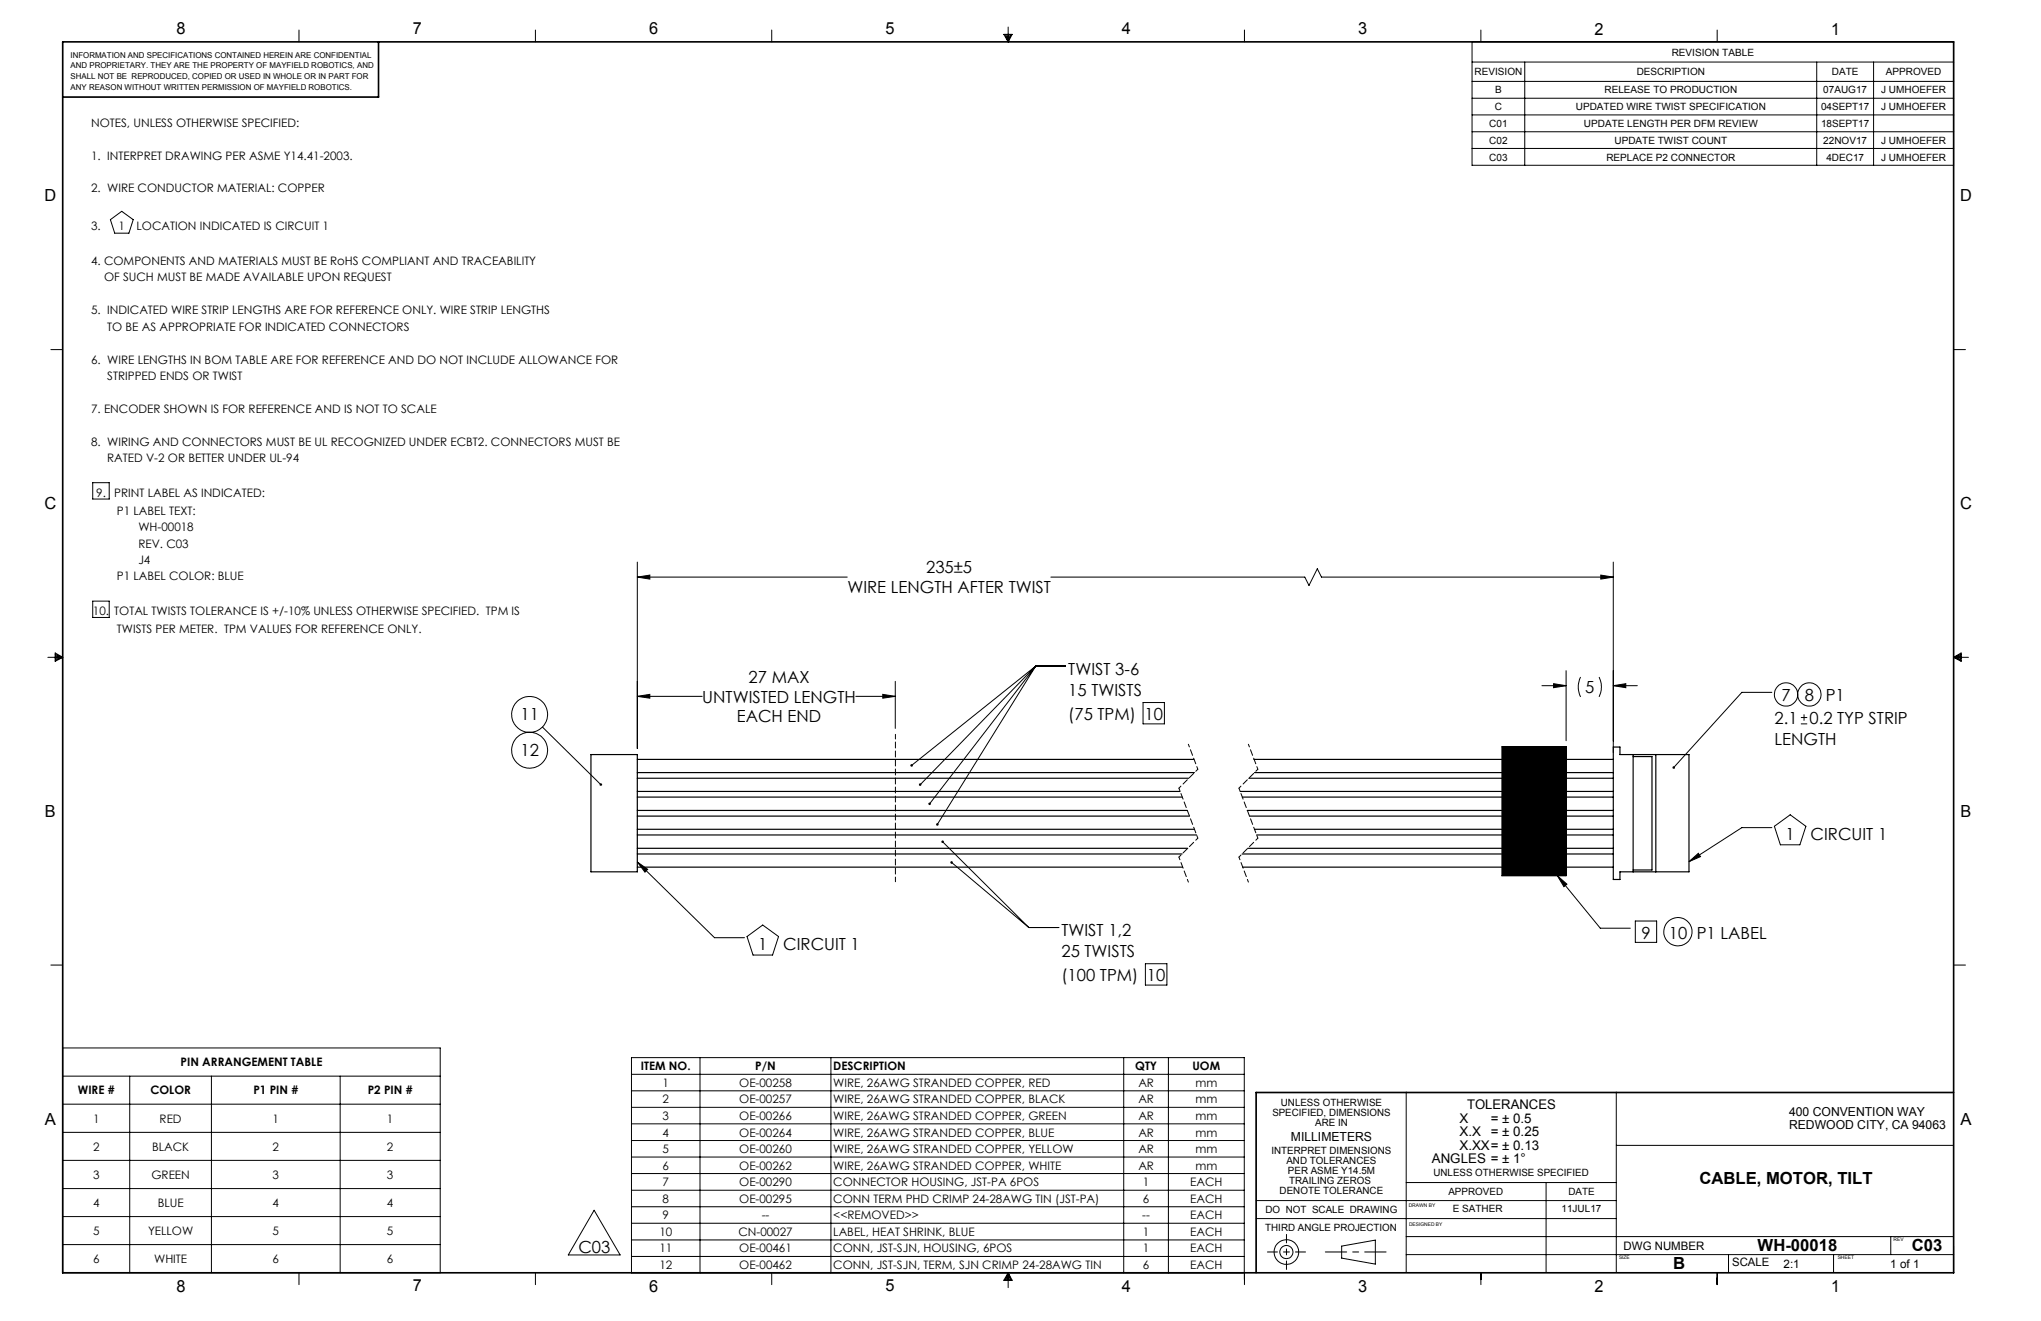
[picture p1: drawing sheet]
<svg xmlns="http://www.w3.org/2000/svg" width="432mm" height="279mm" viewBox="0 0 432 279" stroke-linecap="round" stroke-linejoin="round" font-family="sans-serif">
<g fill="none" stroke="#000" stroke-width=".21">
<path d="M63.3 6.4v2.5M113.3 6.4v2.5M163.3 6.4v2.5M212.4 7.3h1.7l-.8 1.6zM212.7 7.3l.6 1.6M213 7.3l.3 1.6M213.3 5.7v3.2M213.5 7.3l-.2 1.6M213.9 7.3l-.6 1.6M263.3 6.4v2.5M311.4 8.9h101.9v26.1h-101.9zM311.4 13.1h101.9"/>
<path d="M311.4 17.2h101.9M313.3 6.4v2.5M322.6 13.1v21.9M363.3 6.4v2.5M384.4 13.1v21.9M396.4 13.1v21.9M311.4 20.8h101.9M311.4 24.3h101.9M311.4 27.9h101.9M311.4 31.4h101.9M23.4 46.5l2.4-1.8 2.4 1.8-.9 2.8h-3zM10.8 73.9h2.5"/>
<path d="M413.3 73.9h2.5M19.6 102.1h3.5v3.5h-3.5zM134.8 118.9v39.4M341.3 118.9v40.3M10.1 139h3.2M11.7 138.1l1.6 .9-1.6 .9zM11.7 138.4l1.6 .6M11.7 138.7l1.6 .3M13.3 139l-1.6 .6M13.3 139l-1.6 .3M19.6 127.1h3.5v3.5h-3.5zM134.8 122.1l2.7-.5v.9z"/>
<path d="M134.8 122.1h44.4M222.3 122.1h53.7l.9 1.7 1.8-3.5 .9 1.8h61.7M338.7 121.6l2.6 .5-2.6 .4zM413.3 139h3.2M413.3 139l1.6-.9v1.8zM413.3 139l1.6 .6M413.3 139l1.6 .3M414.9 138.4l-1.6 .6M414.9 138.7l-1.6 .3M114.8 153.8l12.3 12.1M134.8 147.3l2.7-.4v.8zM134.8 147.3h13.8"/>
<path d="M181 147.3h8.4M186.8 146.9l2.6 .4-2.6 .4zM189.4 144.1v10M219.1 140.9h6.3M219.1 140.9l-20.8 33.5M219.1 140.9l-22.4 29.1M219.1 140.9l-24.4 25M219.1 140.9l-26.2 21M241.8 148.6h4.5v4.5h-4.5zM317.7 157.9h13.6v27.3h-13.6zM326.2 145h5.1M328.7 144.6l2.6 .4-2.6 .5z"/>
<path d="M331.3 141.9v14.8M334.4 143.2l-.1 .3a4.8 4.8 0 0 0 .1 3.9M338.3 143.2a4.7 4.7 0 0 1 0 4.2M341.3 145l2.7-.4v.9zM341.3 145h5.1M374.9 146.4h-6.4l-14.4 15.9M381 153.1h1.3M381 151.8h1.3M381.7 151.1v1.3M199.4 178l18.3 18.2M374.9 175h-6.4l-11.2 7.2M375.4 174.8l3.3-2.5 3.4 2.5-1.3 3.9h-4.1z"/>
<path d="M134.8 182.3l16.4 16h6.3M134.8 182.3l2.2 1.6-.5 .6zM158 198.1l3.4-2.4 3.3 2.4-1.3 3.9h-4.1zM201.3 182.4l16.4 13.8M217.7 196.2h6.3M329.5 185.2l2 1.8-.6 .5zM329.5 185.2l9.1 11.1h6.3M346 194.8h4.5v4.5h-4.5zM357.3 182.2l2-1.7 .5 .7zM10.8 204.1h2.5M242.3 203.8h4.6v4.6h-4.6zM413.3 204.1h2.5"/>
<path d="M13.3 221.7h79.8v47.5h-79.8zM13.3 227.6h79.8M13.3 233.5h79.8M13.3 239.5h79.8M27.4 227.6v41.6M44.7 227.6v41.6M72 227.6v41.6M133.6 223.7h129.6v45.5h-129.6zM133.6 227.2h129.6M133.6 230.7h129.6M133.6 234.2h129.6M133.6 237.7h129.6"/>
<path d="M148.1 223.7v45.5M175.8 223.7v45.5M237.7 223.7v45.5M247.2 223.7v45.5M297.5 231.1v38.1M341.9 231.1v38.1M13.3 245.4h79.8M13.3 251.4h79.8M13.3 257.3h79.8M125.7 256l5.5 9.4h-11zM133.6 241.2h129.6M133.6 244.7h129.6"/>
<path d="M133.6 248.2h129.6M133.6 251.7h129.6M133.6 255.2h129.6M133.6 258.7h129.6M265.7 257.7h76.2M265.7 253.9h76.2M297.5 250.1h44.4M327.1 250.1v19.1M341.9 242.3h71.4M13.3 263.2h79.8M63.3 269.2v2.5M113.3 269.2v2.5"/>
<path d="M133.6 262.3h129.6M133.6 265.7h129.6M163.3 269.2v2.5M213.3 269.2v3.1M213.3 269.2l.8 1.6h-1.7zM213.3 269.2l-.6 1.6M213.3 269.2l-.3 1.6M213.3 269.2l.6 1.6M213.3 269.2l.2 1.6M263.3 269.2v2.5M283.8 263.6l7.2-1.3v5.1l-7.2-1.3zM297.5 265.4h115.8"/>
<path d="M297.5 261.5h115.8M313.3 269.2v2.5M363.3 269.2v2.5M365.7 265.4v3.8M387.9 265.4v3.8M400 261.5v3.9M413.3 263.6v5.6"/>
<circle cx="112" cy="158.7" r="3.8"/>
<circle cx="112.1" cy="151.1" r="3.8"/>
<circle cx="377.8" cy="146.9" r="2.47"/>
<circle cx="382.8" cy="146.9" r="2.47"/>
<circle cx="355" cy="197.1" r="2.98"/>
<circle cx="272.2" cy="264.8" r="2.6"/>
<circle cx="272.2" cy="264.8" r="1.38"/>
</g>
<path d="M251.4 157.4l2 5.3M264.1 157.4l2 5.3M249.4 166.7l4 10.6M253.4 162.7l-4 4M253.4 177.3l-4 4M262.1 166.7l4 10.6M266.1 162.7l-4 4M266.1 177.3l-4 4M249.4 181.3l2 5.3M262.1 181.3l2 5.3" fill="none" stroke="#000" stroke-width=".21" stroke-dasharray="1.3 .6" stroke-dashoffset=".7"/>
<path d="M293.2 264.8h-12.8" fill="none" stroke="#000" stroke-width=".21" stroke-dasharray="15.2 1.3 1.3 1.3" stroke-dashoffset="10.7"/>
<path d="M276.2 264.8h-8.1" fill="none" stroke="#000" stroke-width=".21" stroke-dasharray="15.2 1.3 1.3 1.3" stroke-dashoffset="13.1"/>
<path d="M272.2 268.5v-7.4" fill="none" stroke="#000" stroke-width=".21" stroke-dasharray="15.2 1.3 1.3 1.3" stroke-dashoffset="13.4"/>
<path d="M13.3 8.9h400v260.3h-400zM80.1 8.9v11.6h-66.8M413.3 231.1h-147.6v38.1" fill="none" stroke="#000" stroke-width=".35"/>
<path d="M189.4 155.3v31.2" fill="none" stroke="#000" stroke-width=".21" stroke-dasharray="1.3 .6" stroke-dashoffset=".3"/>
<g fill="#000">
<path d="M126.9 165.8l.2-.1a.27 .27 0 0 1 .3 .1 .27 .27 0 0 1-.1 .3l-.2-.2 .2 .2-.1 .1a.26 .26 0 0 1-.3-.1 .26 .26 0 0 1 0-.3z"/>
<path d="M134.8 122.1l2.7-.5v.9zM338.7 121.6l2.6 .5-2.6 .4zM186.8 146.9l2.6 .4-2.6 .4zM134.8 147.3l2.7-.4v.8zM328.7 144.6l2.6 .4-2.6 .5zM341.3 145l2.7-.4v.9z"/>
<path d="M134.8 182.3l2.2 1.6-.5 .6zM198 174.3l.2 .3 .1-.2-.1 .2a.28 .28 0 0 0 .4-.1 .28 .28 0 0 0-.2-.4 .28 .28 0 0 0-.4 .2zM196.5 169.8v.4l.2-.2-.2 .2a.28 .28 0 0 0 .4 0 .28 .28 0 0 0 0-.4 .28 .28 0 0 0-.4 0zM194.5 165.7v.5l.2-.3-.2 .3a.28 .28 0 0 0 .4-.1 .28 .28 0 0 0 0-.3 .28 .28 0 0 0-.4-.1zM192.7 161.7v.4l.2-.2-.2 .2a.28 .28 0 0 0 .4 0 .28 .28 0 0 0 0-.4 .28 .28 0 0 0-.4 0zM201.1 182.2a.28 .28 0 0 0 .2 .5 .28 .28 0 0 0 .3-.3 .28 .28 0 0 0-.4-.2l.1 .2zM199.2 177.9a.27 .27 0 0 0 .1 .4 .27 .27 0 0 0 .4-.3 .27 .27 0 0 0-.5-.2l.2 .2zM353.9 162.1v.5l.2-.3-.2 .3a.28 .28 0 0 0 .4-.1 .28 .28 0 0 0 0-.3 .28 .28 0 0 0-.4-.1zM357.3 182.2l2-1.7 .5 .7zM329.5 185.2l2 1.8-.6 .5z"/>
</g>
<g fill="none" stroke="#000" stroke-width=".25">
<path d="M125 159.6h9.8v24.8h-9.8zM341.3 158h1.4v1.6h14.6v24.8h-14.6v1.6h-1.4zM345.5 159.6v24.8M350.3 159.6v24.8M134.8 163.4h117.9M134.8 160.6h117.8M134.8 167.4h114.9M134.8 164.6h116.7M134.8 171.4h116.4M134.8 168.6h115.3M134.8 175.4h117.9M134.8 172.6h116.8"/>
<path d="M134.8 179.4h116.5M134.8 176.6h118.4M262.4 167.4h78.9M262.8 168.6h78.5M263.9 171.4h77.4M264 179.4h77.3M264.2 164.6h77.1M264.3 172.6h77M265.3 160.6h76M265.4 163.4h75.9M265.4 175.4h75.9M265.9 176.6h75.4"/>
<path d="M345.5 160h4v24h-4M134.8 183.4h115.4M134.8 180.6h115.3M262.8 180.6h78.5M262.9 183.4h78.4"/>
</g>
<path d="M317.7 157.9h13.6v27.3h-13.6z" fill-rule="evenodd" fill="#000"/>
<g font-size="3.5">
<text x="37.3" y="7.3">8</text>
<text x="87.3" y="7.3">7</text>
<text x="137.3" y="7.3">6</text>
<text x="187.3" y="7.3">5</text>
<text x="237.3" y="7.3">4</text>
<text x="287.4" y="7.3">3</text>
<text x="337.4" y="7.3">2</text>
<text x="387.4" y="7.3">1</text>
<text x="9.4" y="42.5">D</text>
<text x="414.7" y="42.5">D</text>
<text x="9.4" y="107.6">C</text>
<text x="414.7" y="107.7">C</text>
<text x="179.3" y="125.5">WIRE LENGTH AFTER TWIST</text>
<text x="195.9" y="121.3">235±5</text>
<text x="226" y="142.7">TWIST 3-6</text>
<text x="148.6" y="148.6">UNTWISTED LENGTH</text>
<text x="158.4" y="144.4">27 MAX</text>
<text x="226" y="147.3">15 TWISTS</text>
<text x="335.4" y="146.6">5</text>
<text x="376.9" y="148.4">7</text>
<text x="381.8" y="148.4">8 P1</text>
<text x="110.1" y="152.4">11</text>
<text x="155.9" y="152.8">EACH END</text>
<text x="226" y="152.3">(75 TPM)</text>
<text x="242.2" y="152.3">10</text>
<text x="375.4" y="153.1">2.1</text>
<text x="382.8" y="153.1">0.2 TYP STRIP</text>
<text x="110.1" y="159.9">12</text>
<text x="375.4" y="157.6">LENGTH</text>
<text x="9.5" y="172.7">B</text>
<text x="414.8" y="172.8">B</text>
<text x="377.8" y="177.6">1</text>
<text x="383.1" y="177.6">CIRCUIT 1</text>
<text x="224.6" y="198">TWIST 1,2</text>
<text x="160.4" y="201">1</text>
<text x="165.7" y="201">CIRCUIT 1</text>
<text x="224.6" y="202.5">25 TWISTS</text>
<text x="347.3" y="198.5">9</text>
<text x="353.1" y="198.5">10 P1 LABEL</text>
<text x="224.6" y="207.6">(100 TPM)</text>
<text x="242.7" y="207.6">10</text>
<text x="9.5" y="237.9">A</text>
<text x="414.8" y="237.9">A</text>
<text x="359.5" y="250.5">CABLE, MOTOR, TILT</text>
<text x="122.4" y="264.9">C03</text>
<text x="354" y="268.5">B</text>
<text x="371.8" y="264.7">WH-00018</text>
<text x="404.5" y="264.6">C03</text>
<text x="37.3" y="273.2">8</text>
<text x="87.3" y="273.1">7</text>
<text x="137.3" y="273.2">6</text>
<text x="187.3" y="273.1">5</text>
<text x="237.3" y="273.2">4</text>
<text x="287.4" y="273.2">3</text>
<text x="337.4" y="273.2">2</text>
<text x="387.4" y="273.2">1</text>
</g>
<g font-size="2.8">
<text x="308.8" y="237.5">X</text>
<text x="310.4" y="234.6">TOLERANCES</text>
<text x="315.4" y="237.5">= ± 0.5</text>
<text x="308.8" y="243.2">X.XX= ± 0.13</text>
<text x="308.8" y="240.3">X.X</text>
<text x="315.4" y="240.3">= ± 0.25</text>
<text x="302.9" y="246.1">ANGLES = ± 1°</text>
</g>
<g font-size="2.6">
<text x="378.5" y="238.9">REDWOOD CITY, CA 94063</text>
<text x="378.5" y="236.1">400 CONVENTION WAY</text>
<text x="273.1" y="241.4">MILLIMETERS</text>
</g>
<g font-size="2.5">
<text x="19.3" y="26.8">NOTES, UNLESS OTHERWISE SPECIFIED:</text>
<text x="19.3" y="33.8">1. INTERPRET DRAWING PER ASME Y14.41-2003.</text>
<text x="19.3" y="40.7">2. WIRE CONDUCTOR MATERIAL: COPPER</text>
<text x="19.3" y="48.7">3.</text>
<text x="25.1" y="48.7">1</text>
<text x="28.9" y="48.7">LOCATION INDICATED IS CIRCUIT 1</text>
<text x="19.3" y="56.1">4. COMPONENTS AND MATERIALS MUST BE RoHS COMPLIANT AND TRACEABILITY</text>
<text x="22" y="59.5">OF SUCH MUST BE MADE AVAILABLE UPON REQUEST</text>
<text x="19.3" y="66.5">5. INDICATED WIRE STRIP LENGTHS ARE FOR REFERENCE ONLY. WIRE STRIP LENGTHS</text>
<text x="22.7" y="69.9">TO BE AS APPROPRIATE FOR INDICATED CONNECTORS</text>
<text x="19.3" y="76.9">6. WIRE LENGTHS IN BOM TABLE ARE FOR REFERENCE AND DO NOT INCLUDE ALLOWANCE FOR</text>
<text x="22.7" y="80.4">STRIPPED ENDS OR TWIST</text>
<text x="19.3" y="87.3">7. ENCODER SHOWN IS FOR REFERENCE AND IS NOT TO SCALE</text>
<text x="19.3" y="94.2">8. WIRING AND CONNECTORS MUST BE UL RECOGNIZED UNDER ECBT2. CONNECTORS MUST BE</text>
<text x="22.7" y="97.7">RATED V-2 OR BETTER UNDER UL-94</text>
<text x="20.4" y="105">9.</text>
<text x="24.2" y="105">PRINT LABEL AS INDICATED:</text>
<text x="24.7" y="108.9">P1 LABEL TEXT:</text>
<text x="29.3" y="112.3">WH-00018</text>
<text x="29.3" y="115.8">REV. C03</text>
<text x="29.3" y="119.3">J4</text>
<text x="24.7" y="122.7">P1 LABEL COLOR: BLUE</text>
<text x="19.7" y="130.1">10.</text>
<text x="24.2" y="130.1">TOTAL TWISTS TOLERANCE IS +/-10% UNLESS OTHERWISE SPECIFIED. TPM IS</text>
<text x="24.7" y="133.9">TWISTS PER METER. TPM VALUES FOR REFERENCE ONLY.</text>
<text x="38.2" y="225.5">PIN ARRANGEMENT TABLE</text>
<text x="135.6" y="226.4">ITEM NO.</text>
<text x="159.8" y="226.4">P/N</text>
<text x="176.3" y="226.4">DESCRIPTION</text>
<text x="240.2" y="226.4">QTY</text>
<text x="252.3" y="226.4">UOM</text>
<text x="16.5" y="231.5">WIRE #</text>
<text x="31.8" y="231.5">COLOR</text>
<text x="53.6" y="231.5">P1 PIN #</text>
<text x="77.8" y="231.5">P2 PIN #</text>
<text x="140.2" y="229.9">1</text>
<text x="140.2" y="233.4">2</text>
<text x="156.4" y="229.9">OE-00258</text>
<text x="156.4" y="233.4">OE-00257</text>
<text x="176.3" y="229.9">WIRE, 26AWG STRANDED COPPER, RED</text>
<text x="176.3" y="233.4">WIRE, 26AWG STRANDED COPPER, BLACK</text>
<text x="240.8" y="229.9">AR</text>
<text x="240.8" y="233.4">AR</text>
<text x="252.9" y="229.9">mm</text>
<text x="252.9" y="233.4">mm</text>
<text x="19.7" y="237.4">1</text>
<text x="33.8" y="237.4">RED</text>
<text x="57.7" y="237.4">1</text>
<text x="81.9" y="237.4">1</text>
<text x="140.2" y="236.9">3</text>
<text x="156.4" y="236.9">OE-00266</text>
<text x="176.3" y="236.9">WIRE, 26AWG STRANDED COPPER, GREEN</text>
<text x="240.8" y="236.9">AR</text>
<text x="252.9" y="236.9">mm</text>
<text x="19.7" y="243.4">2</text>
<text x="32.2" y="243.4">BLACK</text>
<text x="57.7" y="243.4">2</text>
<text x="81.9" y="243.4">2</text>
<text x="140.2" y="240.4">4</text>
<text x="140.2" y="243.9">5</text>
<text x="156.4" y="240.4">OE-00264</text>
<text x="156.4" y="243.9">OE-00260</text>
<text x="176.3" y="240.4">WIRE, 26AWG STRANDED COPPER, BLUE</text>
<text x="176.3" y="243.9">WIRE, 26AWG STRANDED COPPER, YELLOW</text>
<text x="240.8" y="240.4">AR</text>
<text x="240.8" y="243.9">AR</text>
<text x="252.9" y="240.4">mm</text>
<text x="252.9" y="243.9">mm</text>
<text x="19.7" y="249.3">3</text>
<text x="32" y="249.3">GREEN</text>
<text x="57.7" y="249.3">3</text>
<text x="81.9" y="249.3">3</text>
<text x="140.2" y="247.4">6</text>
<text x="140.2" y="250.9">7</text>
<text x="156.4" y="247.4">OE-00262</text>
<text x="156.4" y="250.9">OE-00290</text>
<text x="176.3" y="247.4">WIRE, 26AWG STRANDED COPPER, WHITE</text>
<text x="176.3" y="250.9">CONNECTOR HOUSING, JST-PA 6POS</text>
<text x="240.8" y="247.4">AR</text>
<text x="241.8" y="250.9">1</text>
<text x="251.8" y="250.9">EACH</text>
<text x="252.9" y="247.4">mm</text>
<text x="19.7" y="255.3">4</text>
<text x="33.4" y="255.3">BLUE</text>
<text x="57.7" y="255.3">4</text>
<text x="81.9" y="255.3">4</text>
<text x="140.2" y="254.4">8</text>
<text x="140.2" y="257.9">9</text>
<text x="156.4" y="254.4">OE-00295</text>
<text x="161.1" y="257.9">--</text>
<text x="176.3" y="254.4">CONN TERM PHD CRIMP 24-28AWG TIN (JST-PA)</text>
<text x="176.3" y="257.9">&lt;&lt;REMOVED&gt;&gt;</text>
<text x="241.7" y="257.9">--</text>
<text x="241.8" y="254.4">6</text>
<text x="251.8" y="254.4">EACH</text>
<text x="251.8" y="257.9">EACH</text>
<text x="19.7" y="261.2">5</text>
<text x="31.3" y="261.2">YELLOW</text>
<text x="57.7" y="261.2">5</text>
<text x="81.9" y="261.2">5</text>
<text x="139.5" y="261.4">10</text>
<text x="156.2" y="261.4">CN-00027</text>
<text x="176.3" y="261.4">LABEL, HEAT SHRINK, BLUE</text>
<text x="241.8" y="261.4">1</text>
<text x="251.8" y="261.4">EACH</text>
<text x="19.7" y="267.1">6</text>
<text x="32.6" y="267.1">WHITE</text>
<text x="57.7" y="267.1">6</text>
<text x="81.9" y="267.1">6</text>
<text x="139.5" y="264.9">11</text>
<text x="139.5" y="268.4">12</text>
<text x="156.4" y="264.9">OE-00461</text>
<text x="156.4" y="268.4">OE-00462</text>
<text x="176.3" y="264.9">CONN, JST-SJN, HOUSING, 6POS</text>
<text x="176.3" y="268.4">CONN, JST-SJN, TERM, SJN CRIMP 24-28AWG TIN</text>
<text x="241.8" y="264.9">1</text>
<text x="241.8" y="268.4">6</text>
<text x="251.8" y="264.9">EACH</text>
<text x="251.8" y="268.4">EACH</text>
<text x="343.5" y="264.3">DWG NUMBER</text>
<text x="377.3" y="268.1">2:1</text>
<text x="399.9" y="268.1">1 of 1</text>
</g>
<text font-size="2.4" x="366.5" y="267.8">SCALE</text>
<g font-size="2.1">
<text x="353.7" y="11.8">REVISION TABLE</text>
<text x="312" y="15.9">REVISION</text>
<text x="346.3" y="15.9">DESCRIPTION</text>
<text x="387.6" y="15.9">DATE</text>
<text x="399" y="15.9">APPROVED</text>
<text x="316.3" y="23.3">C</text>
<text x="316.3" y="19.8">B</text>
<text x="333.4" y="23.3">UPDATED WIRE TWIST SPECIFICATION</text>
<text x="339.4" y="19.8">RELEASE TO PRODUCTION</text>
<text x="385.3" y="23.3">04SEPT17</text>
<text x="385.7" y="19.8">07AUG17</text>
<text x="398" y="19.8">J UMHOEFER</text>
<text x="398" y="23.3">J UMHOEFER</text>
<text x="315.1" y="26.9">C01</text>
<text x="335.1" y="26.9">UPDATE LENGTH PER DFM REVIEW</text>
<text x="385.3" y="26.9">18SEPT17</text>
<text x="315.1" y="30.4">C02</text>
<text x="315.1" y="34">C03</text>
<text x="339.9" y="34">REPLACE P2 CONNECTOR</text>
<text x="341.6" y="30.4">UPDATE TWIST COUNT</text>
<text x="385.7" y="30.4">22NOV17</text>
<text x="386.4" y="34">4DEC17</text>
<text x="398" y="30.4">J UMHOEFER</text>
<text x="398" y="34">J UMHOEFER</text>
<text x="269.2" y="236.1">SPECIFIED, DIMENSIONS</text>
<text x="271" y="234">UNLESS OTHERWISE</text>
<text x="278.2" y="238.3">ARE IN</text>
<text x="269" y="244">INTERPRET DIMENSIONS</text>
<text x="272.2" y="246.1">AND TOLERANCES</text>
<text x="272.5" y="248.2">PER ASME Y14.5M</text>
<text x="272.8" y="250.4">TRAILING ZEROS</text>
<text x="303.3" y="248.8">UNLESS OTHERWISE SPECIFIED</text>
<text x="267.7" y="256.6">DO NOT SCALE DRAWING</text>
<text x="270.7" y="252.5">DENOTE TOLERANCE</text>
<text x="306.4" y="252.7">APPROVED</text>
<text x="307.3" y="256.4">E SATHER</text>
<text x="330.4" y="256.4">11JUL17</text>
<text x="331.8" y="252.7">DATE</text>
<text x="267.7" y="260.3">THIRD ANGLE PROJECTION</text>
</g>
<g font-size="1.7">
<text x="14.9" y="12.2">INFORMATION AND SPECIFICATIONS CONTAINED HEREIN ARE CONFIDENTIAL</text>
<text x="14.9" y="14.5">AND PROPRIETARY. THEY ARE THE PROPERTY OF MAYFIELD ROBOTICS, AND</text>
<text x="14.9" y="16.7">SHALL NOT BE REPRODUCED, COPIED OR USED IN WHOLE OR IN PART FOR</text>
<text x="14.9" y="19">ANY REASON WITHOUT WRITTEN PERMISSION OF MAYFIELD ROBOTICS.</text>
</g>
<g font-size="1.1">
<text x="298" y="255.2">DRAWN BY</text>
<text x="298.1" y="259.2">DESIGNED BY</text>
<text x="400.6" y="262.6">REV</text>
<text x="342.5" y="266.3">SIZE</text>
<text x="388.8" y="266.4">SHEET</text>
</g>
</svg>
